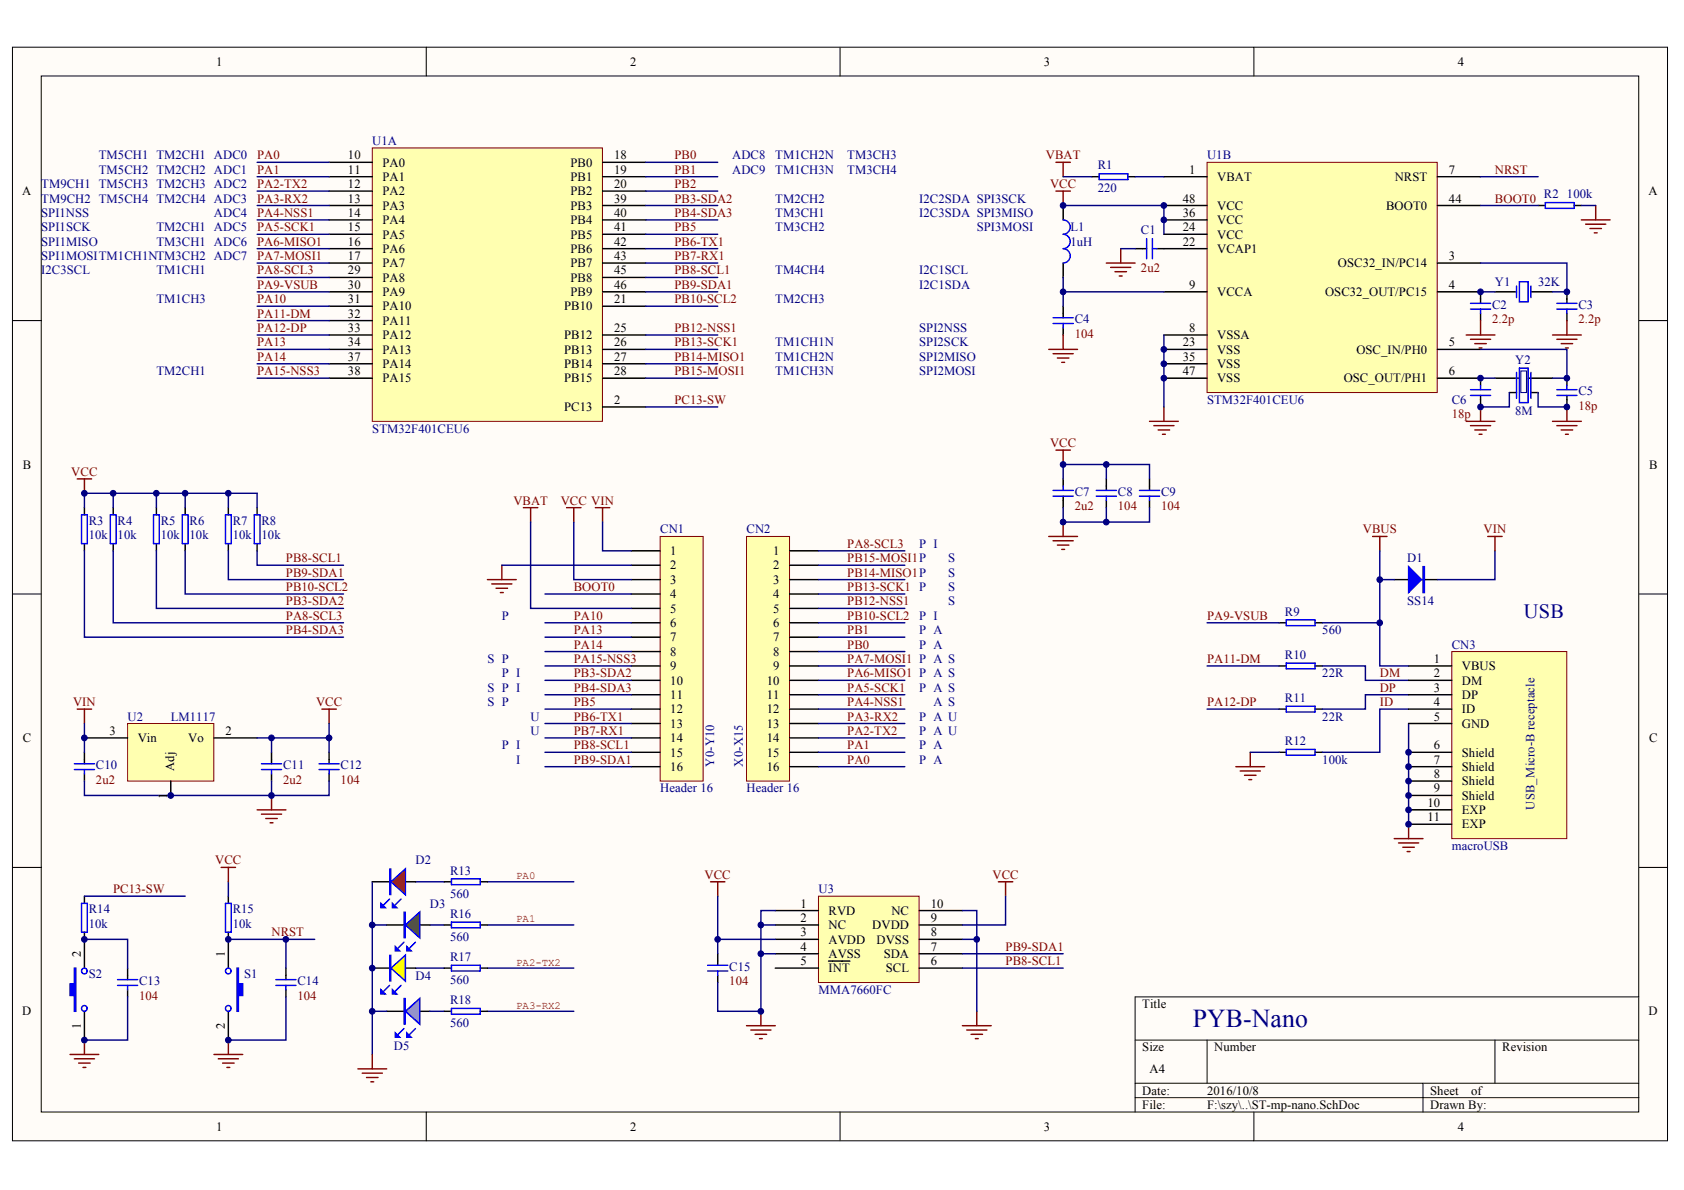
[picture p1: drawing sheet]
<svg xmlns="http://www.w3.org/2000/svg" width="297mm" height="210mm" viewBox="0 0 297 210" stroke-linecap="round" stroke-linejoin="round" font-family="sans-serif">
<g fill="#fffcf8" stroke="#000" stroke-width=".18">
<path d="M2.2 8.3h291.9v192.9h-291.9z"/>
<path d="M7.3 13.4h281.8v182.7h-281.8z"/>
</g>
<g fill="none" stroke="#000" stroke-width=".18">
<path d="M75.2 8.3v5.1M148.2 8.3v5.1M221.2 8.3v5.1M2.2 56.6h5.1M289.1 56.6h5.1M2.2 104.8h5.1M289.1 104.8h5.1M2.2 153h5.1M289.1 153h5.1M289.1 175.8h-88.9v20.3M75.2 196.1v5.1M148.2 196.1v5.1"/>
<path d="M200.2 183.5h88.9M200.2 191.1h88.9M200.2 193.6h88.9M212.9 183.5v7.6M221.2 196.1v5.1M251 191.1v5M263.7 183.5v7.6"/>
</g>
<path d="M65.7 26.1h40.6v48.2h-40.6z" fill="#ffffb0" stroke="#800000" stroke-width=".18"/>
<g fill="none" stroke="#000" stroke-width=".25">
<path d="M58.1 28.6h7.6M58.1 31.2h7.6M58.1 33.7h7.6M58.1 36.2h7.6M58.1 38.8h7.6M106.3 28.6h7.6M106.3 31.2h7.6M106.3 33.7h7.6M106.3 36.2h7.6M106.3 38.8h7.6M58.1 41.3h7.6M58.1 43.9h7.6"/>
<path d="M58.1 46.4h7.6M58.1 54h7.6M58.1 59.1h7.6M58.1 48.9h7.6M58.1 51.5h7.6M58.1 56.6h7.6M106.3 41.3h7.6M106.3 43.9h7.6M106.3 46.4h7.6M106.3 54h7.6M106.3 59.1h7.6M106.3 48.9h7.6"/>
<path d="M106.3 51.5h7.6M58.1 61.6h7.6M58.1 64.2h7.6M58.1 66.7h7.6M106.3 71.8h7.6M106.3 61.6h7.6M106.3 64.2h7.6M106.3 66.7h7.6"/>
</g>
<path d="M212.9 28.6h40.6v40.6h-40.6z" fill="#ffffb0" stroke="#800000" stroke-width=".18"/>
<g fill="none" stroke="#000" stroke-width=".25">
<path d="M205.3 36.2h7.6M205.3 38.8h7.6M205.3 31.2h7.6M253.5 36.2h7.7M253.5 31.2h7.7M205.3 41.3h7.6M205.3 59.1h7.6M205.3 51.5h7.6M205.3 43.9h7.6M253.5 51.5h7.7M253.5 46.4h7.7M205.3 66.7h7.6"/>
<path d="M205.3 64.2h7.6M205.3 61.6h7.6M253.5 66.7h7.7M253.5 61.6h7.7M225.6 109.9h1.3M225.6 117.5h1.3M232 109.9h1.2M232 117.5h1.2M245.9 102.2h2.6M251 102.2h2.5M225.6 125.1h1.3M232 125.1h1.2"/>
<path d="M68.2 178.4h3.8M73.3 178.4h2.5"/>
</g>
<path d="M242.1 94.6h2.6M243.4 94.6v2.6M262.4 94.6h2.6M263.7 94.6v2.6M245.9 147.9h5.1M246.7 148.7h3.5M247.4 149.4h2.1M248.2 150.2h.5M248.5 145.4v2.5" fill="none" stroke="#800000" stroke-width=".25"/>
<path d="M226.9 109.3h5.1v1.1h-5.1zM226.9 117h5.1v1h-5.1zM226.9 124.6h5.1v1h-5.1zM71.3 181.4l-1.1 1M73.3 181.4l-1 1" fill="none" stroke="#00f" stroke-width=".25"/>
<g fill="#00f" stroke="#00f" stroke-width=".25">
<path d="M248.5 100l2.2 2.2-2.2 2.3z"/>
<path d="M251 100h.3v4.5h-.3z" fill-rule="evenodd"/>
</g>
<g fill="none" stroke="#000080" stroke-width=".25">
<path d="M243.4 97.2v20.3h5.1M263.7 97.2v5h-10.2M212.9 109.9h12.7M212.9 117.5h12.7M233.2 117.5h7.6v2.5h7.7M233.2 109.9h10.2M243.4 102.2h2.5M212.9 125.1h12.7M248.5 122.5h-7.7v2.6h-7.6M65.7 155.5v7.7h2.5M73.3 155.5h5.1M86 155.5h15.2"/>
<path d="M73.3 170.8h5.1M75.8 163.2h2.6M86 163.2h15.2M86 170.8h15.2M86 178.4h15.2"/>
</g>
<path d="M71.5 178.4l2.5-2.3v4.6z" fill="#0ff" stroke="#00f" stroke-width=".25"/>
<path d="M71.3 176.1h.2v4.6h-.2z" fill-rule="evenodd" fill="#00f" stroke="#00f" stroke-width=".18"/>
<g fill="#00f" stroke="#00f" stroke-width=".25">
<path d="M69.7 182.2l.8 .8h-.8z"/>
<path d="M71.8 182.2l.7 .8h-.7z"/>
</g>
<path d="M68.2 163.2h3.8M73.3 163.2h2.5" fill="none" stroke="#000" stroke-width=".25"/>
<path d="M71.3 166.2l-1.1 1M73.3 166.2l-1 1" fill="none" stroke="#00f" stroke-width=".25"/>
<path d="M71.5 163.2l2.5-2.3v4.5z" fill="#0f0" stroke="#00f" stroke-width=".25"/>
<path d="M71.3 160.9h.2v4.5h-.2z" fill-rule="evenodd" fill="#00f" stroke="#00f" stroke-width=".18"/>
<g fill="#00f" stroke="#00f" stroke-width=".25">
<path d="M69.7 167l.8 .7h-.8z"/>
<path d="M71.8 167l.7 .7h-.7z"/>
</g>
<path d="M65.7 170.8h3.8M70.7 170.8h2.6" fill="none" stroke="#000" stroke-width=".25"/>
<path d="M68.7 173.8l-1 1M70.7 173.8l-1 1" fill="none" stroke="#00f" stroke-width=".25"/>
<path d="M69 170.8l2.5-2.3v4.6z" fill="#ff0" stroke="#00f" stroke-width=".25"/>
<path d="M68.7 168.5h.3v4.6h-.3z" fill-rule="evenodd" fill="#00f" stroke="#00f" stroke-width=".18"/>
<g fill="#00f" stroke="#00f" stroke-width=".25">
<path d="M67.2 174.6l.8 .7h-.8z"/>
<path d="M69.2 174.6l.8 .7h-.8z"/>
</g>
<path d="M65.7 155.5h3.8M70.7 155.5h2.6" fill="none" stroke="#000" stroke-width=".25"/>
<path d="M68.7 158.6l-1 1M70.7 158.6l-1 1" fill="none" stroke="#00f" stroke-width=".25"/>
<path d="M69 155.5l2.5-2.2v4.5z" fill="#f00" stroke="#00f" stroke-width=".25"/>
<path d="M68.7 153.3h.3v4.5h-.3z" fill-rule="evenodd" fill="#00f" stroke="#00f" stroke-width=".18"/>
<g fill="#00f" stroke="#00f" stroke-width=".25">
<path d="M67.2 159.3l.8 .8h-.8z"/>
<path d="M69.2 159.3l.8 .8h-.8z"/>
</g>
<g fill="none" stroke="#000080" stroke-width=".25">
<path d="M45.4 31.2h12.7M45.4 36.2h12.7M45.4 33.7h12.7M45.4 28.6h12.7M45.4 38.8h12.7M113.9 31.2h12.7M113.9 36.2h12.7M113.9 33.7h12.7M113.9 28.6h12.7M113.9 38.8h12.7M187.5 31.2h5.1M187.5 36.2h17.8v5.1"/>
<path d="M200.2 31.2h5.1M261.2 31.2h10.1M261.2 36.2h10.1M278.9 36.2h2.6M45.4 54h12.7M45.4 59.1h12.7M45.4 51.5h12.7M45.4 56.6h12.7M45.4 41.3h12.7M45.4 43.9h12.7M45.4 46.4h12.7M45.4 48.9h12.7"/>
<path d="M113.9 54h12.7M113.9 59.1h12.7M113.9 51.5h12.7M113.9 41.3h12.7M113.9 43.9h12.7M113.9 46.4h12.7M113.9 48.9h12.7M187.5 51.5h17.8M187.5 48.9v5.1M205.3 59.1v12.7M261.2 46.4h15.2v5.1h-2.6M261.2 51.5h2.5"/>
<path d="M45.4 66.7h12.7M45.4 61.6h12.7M45.4 64.2h12.7M113.9 66.7h12.7M113.9 61.6h12.7M113.9 64.2h12.7M113.9 71.8h12.7M261.2 61.6h15.2v5.1h-2.6M261.2 66.7h2.5M266.2 69.2v2.6h-5M271.3 69.2v2.6h5.1M14.9 97.2v15.2h45.7"/>
<path d="M14.9 89.5v-2.5h30.5v2.5M20 97.2v12.7h40.6M20 87v2.5M27.6 97.2v10.1h33M27.6 87v2.5M32.7 97.2v7.6h27.9M32.7 87v2.5M40.3 97.2v5h20.3M40.3 87v2.5M45.4 97.2v2.5h15.2M14.9 127.6v5.1M220.5 132.7h5.1"/>
<path d="M248.5 125.1h-5.1v7.6h-10.2M248.5 127.6v17.8M14.9 158.1h17.8M40.3 155.5v2.6M14.9 165.7h7.6v5.1M22.5 175.8v7.7h-7.6M40.3 165.7h15.2M50.4 175.8v7.7h-10.1M50.4 165.7v5.1M65.7 163.2v15.2M68.2 178.4h-2.5v7.6M75.8 178.4h2.6"/>
</g>
<g fill="none" stroke="#800000" stroke-width=".25">
<path d="M186.3 28.6h2.5M186.3 33.7h2.5M187.5 28.6v2.6M187.5 33.7v2.5M278.9 38.8h5.1M279.7 39.5h3.5M281.5 36.2v2.6M187.5 59.1v2.5M258.6 59.1h5.1M259.4 59.9h3.5M261.2 56.6v2.5M273.8 59.1h5.1"/>
<path d="M274.6 59.9h3.6M276.4 56.6v2.5M280.4 40.3h2.1M281.2 41.1h.5M185 61.6h5.1M185.8 62.4h3.5M186.5 63.2h2M187.3 63.9h.5M202.8 74.3h5M203.5 75.1h3.6M204.3 75.8h2M205 76.6h.6"/>
<path d="M205.3 71.8v2.5M258.6 74.3h5.1M259.4 75.1h3.5M260.1 75.8h2.1M260.1 60.6h2.1M260.9 76.6h.5M260.9 61.4h.5M261.2 71.8v2.5M273.8 74.3h5.1M274.6 75.1h3.6M275.4 75.8h2M275.4 60.6h2"/>
<path d="M276.1 76.6h.5M276.1 61.4h.5M276.4 71.8v2.5M13.6 84.5h2.6M14.9 84.5v2.5M88.5 99.7v2.5M92.3 89.5h2.6M93.6 89.5v2.6M105 89.5h2.6M106.3 89.5v2.6M86 102.2h5.1M86.7 103h3.6"/>
<path d="M87.5 103.8h2M88.3 104.5h.5M13.6 125.1h2.6M14.9 125.1v2.5M56.8 125.1h2.5M58.1 125.1v2.5M218 135.2h5.1M218.8 136h3.5M219.5 136.8h2M220.3 137.5h.5M220.5 132.7v2.5M39 153h2.5"/>
<path d="M40.3 153v2.5M45.4 142.8h5M46.1 143.6h3.6M46.9 144.4h2M47.6 145.1h.5M47.9 140.3v2.5M12.4 186h5M13.1 186.8h3.6M13.9 187.5h2M14.6 188.3h.5M14.9 183.5v2.5M37.7 186h5.1"/>
<path d="M38.5 186.8h3.6M39.3 187.5h2M40 188.3h.5M40.3 183.5v2.5M63.1 188.5h5.1M63.9 189.3h3.5M64.7 190.1h2M65.4 190.8h.5M65.7 186v2.5"/>
</g>
<g fill="none" stroke="#000" stroke-width=".25">
<path d="M187.5 36.2v2.6M192.6 31.2h1.3M199 31.2h1.2M271.3 36.2h1.3M277.7 36.2h1.2M187.5 46.4v2.5M187.5 54v2M187.5 57.8v1.3M261.2 51.5v2M261.2 55.3v1.3M263.7 51.5h3.8M270 51.5h3.8"/>
<path d="M276.4 51.5v2M276.4 55.3v1.3M261.2 66.7v1.3M261.2 69.8v2M263.7 66.7h4.3M266.2 69.2h1.3M269.5 66.7h4.3M270 69.2h1.3M276.4 66.7v1.3M276.4 69.8v2M14.9 89.5v1.3M14.9 95.9v1.3"/>
<path d="M20 89.5v1.3M20 95.9v1.3M27.6 89.5v1.3M27.6 95.9v1.3M32.7 89.5v1.3M32.7 95.9v1.3M40.3 89.5v1.3M40.3 95.9v1.3M45.4 89.5v1.3M45.4 95.9v1.3M14.9 132.7v2M14.9 136.5v1.3"/>
<path d="M47.9 132.7v2M47.9 136.5v1.3M225.6 132.7h1.3M232 132.7h1.2M14.9 158.1v1.2M40.3 158.1v1.2M78.4 155.5h1.2M84.7 155.5h1.3M14.9 164.4v1.3M22.5 170.8v2M22.5 174.6v1.2M40.3 164.4v1.3"/>
<path d="M50.4 170.8v2M50.4 174.6v1.2M78.4 163.2h1.2M78.4 170.8h1.2M78.4 178.4h1.2M84.7 163.2h1.3M84.7 170.8h1.3M84.7 178.4h1.3"/>
</g>
<g fill="none" stroke="#00f" stroke-width=".25">
<path d="M187.5 38.8a1.27 1.27 0 0 1 1.3 1.3 1.27 1.27 0 0 1-1.3 1.2 1.27 1.27 0 0 1 1.3 1.3 1.27 1.27 0 0 1-1.3 1.3 1.27 1.27 0 0 1 1.3 1.2 1.27 1.27 0 0 1-1.3 1.3M193.9 30.7h5.1v1h-5.1zM272.6 35.7h5.1v1.1h-5.1zM185.8 56h3.5M185.8 57.1h3.5M187.5 57.1v.7M259.4 53.5h3.5M259.4 54.5h3.5M261.2 54.5v.8M267.5 50.5v2M268 49.7h1.5v3.6h-1.5zM270 50.5v2"/>
<path d="M274.6 53.5h3.6M274.6 54.5h3.6M276.4 54.5v.8M259.4 69.8h3.5M259.4 68.7h3.5M261.2 68v.7M267.5 65.7v4.6M268 64.9h1.5v6.1h-1.5zM270 65.7v4.6M274.6 69.8h3.6M274.6 68.7h3.6M276.4 68v.7"/>
<path d="M14.4 90.8h1v5.1h-1zM19.5 90.8h1v5.1h-1zM27.1 90.8h1v5.1h-1zM32.2 90.8h1v5.1h-1zM39.8 90.8h1v5.1h-1zM44.8 90.8h1.1v5.1h-1.1zM13.1 134.7h3.6M13.1 135.7h3.6M14.9 135.7v.8M46.1 134.7h3.6M46.1 135.7h3.6M47.9 135.7v.8"/>
<path d="M226.9 132.2h5.1v1h-5.1zM14.4 159.3h1v5.1h-1zM39.8 159.3h1v5.1h-1zM79.6 155h5.1v1h-5.1zM20.7 172.8h3.6M20.7 173.8h3.6M22.5 173.8v.8M48.7 172.8h3.5M48.7 173.8h3.5M50.4 173.8v.8M79.6 162.6h5.1v1.1h-5.1zM79.6 170.3h5.1v1h-5.1z"/>
<path d="M79.6 177.9h5.1v1h-5.1z"/>
</g>
<path d="M268.3 65.4h1v3.8h-1z" fill="none" stroke="#000080" stroke-width=".18"/>
<path d="M116.4 94.6h7.6v43.2h-7.6z" fill="#ffffb0" stroke="#800000" stroke-width=".18"/>
<g fill="none" stroke="#000" stroke-width=".25">
<path d="M111.4 97.2h5M111.4 99.7h5M111.4 102.2h5M111.4 104.8h5M111.4 107.3h5M111.4 109.9h5M111.4 112.4h5M111.4 114.9h5M111.4 117.5h5M111.4 120h5M111.4 122.5h5M111.4 125.1h5"/>
<path d="M111.4 127.6h5M111.4 130.2h5M111.4 132.7h5M111.4 135.2h5"/>
</g>
<path d="M131.7 94.6h7.6v43.2h-7.6z" fill="#ffffb0" stroke="#800000" stroke-width=".18"/>
<g fill="none" stroke="#000" stroke-width=".25">
<path d="M200.2 43.9h2.1M204 43.9h1.3M139.3 97.2h5.1M139.3 99.7h5.1M187.5 84.5v1.2M187.5 87.5v2M195.1 84.5v2M195.1 88.3v1.2M202.8 84.5v2M202.8 88.3v1.2M139.3 102.2h5.1M139.3 104.8h5.1"/>
<path d="M139.3 107.3h5.1M139.3 109.9h5.1M139.3 112.4h5.1M139.3 114.9h5.1M139.3 117.5h5.1M58.1 132.7v2M58.1 136.5v1.3M139.3 120h5.1M139.3 122.5h5.1M139.3 125.1h5.1M139.3 127.6h5.1M139.3 130.2h5.1"/>
<path d="M139.3 132.7h5.1M139.3 135.2h5.1M14.9 165.7v5.1M14.9 178.4v5.1M40.3 165.7v5.1M40.3 178.4v5.1"/>
</g>
<g fill="none" stroke="#800000" stroke-width=".25">
<path d="M195.1 46.4h5.1M195.9 47.2h3.6M196.7 47.9h2M197.4 48.7h.5M197.7 43.9v2.5M186.3 79.4h2.5M187.5 79.4v2.5M99.9 89.5h2.6M101.2 89.5v2.6M185 94.6h5.1M185.8 95.4h3.5M186.5 96.1h2"/>
<path d="M187.3 96.9h.5M187.5 92.1v2.5"/>
</g>
<g fill="none" stroke="#000080" stroke-width=".25">
<path d="M197.7 43.9h2.5M88.5 99.7h22.9M93.6 92.1v15.2h17.8M101.2 92.1v10.1h10.2M106.3 92.1v5.1h5.1M144.4 99.7h15.2M144.4 97.2h15.2M187.5 84.5v-2.6h15.3v2.6M187.5 89.5v2.6h15.3v-2.6M195.1 81.9v2.6M195.1 89.5v2.6M96.1 109.9h15.3"/>
<path d="M96.1 112.4h15.3M96.1 114.9h15.3M96.1 117.5h15.3M144.4 102.2h15.2M144.4 104.8h15.2M144.4 107.3h15.2M144.4 109.9h15.2M144.4 112.4h15.2M144.4 114.9h15.2M144.4 117.5h15.2M14.9 137.8v2.5h43.2v-2.5M96.1 120h15.3"/>
<path d="M96.1 122.5h15.3M96.1 125.1h15.3M96.1 127.6h15.3M96.1 130.2h15.3M96.1 132.7h15.3M96.1 135.2h15.3M144.4 120h15.2M144.4 122.5h15.2M144.4 125.1h15.2M144.4 127.6h15.2M144.4 130.2h15.2M144.4 132.7h15.2"/>
<path d="M144.4 135.2h15.2"/>
</g>
<g fill="none" stroke="#00f" stroke-width=".25">
<path d="M202.3 42.1v3.5M203.3 43.9h.7M203.3 42.1v3.5M185.8 87.5h3.5M185.8 86.5h3.5M187.5 85.7v.8M193.4 87.5h3.5M193.4 86.5h3.5M195.1 87.5v.8M201 87.5h3.5M201 86.5h3.5M202.8 87.5v.8"/>
<path d="M56.3 134.7h3.5M56.3 135.7h3.5M58.1 135.7v.8"/>
<circle cx="14.9" cy="171.3" r=".5"/>
<circle cx="14.9" cy="177.9" r=".5"/>
<circle cx="40.3" cy="171.3" r=".5"/>
<circle cx="40.3" cy="177.9" r=".5"/>
</g>
<g fill="#00f" stroke="#00f" stroke-width=".25">
<path d="M41.8 170.8h.3v2.8h.7v2h-.7v2.8h-.3z" fill-rule="evenodd"/>
<path d="M13.1 170.8h.3v7.6h-.3v-2.8h-.7v-2h.7z" fill-rule="evenodd"/>
</g>
<path d="M256.1 114.9h20.3v33h-20.3z" fill="#ffffb0" stroke="#800000" stroke-width=".18"/>
<path d="M248.5 117.5h7.6M248.5 120h7.6M248.5 122.5h7.6M248.5 125.1h7.6M248.5 127.6h7.6M248.5 132.7h7.6M248.5 135.2h7.6M248.5 137.8h7.6M248.5 140.3h7.6M248.5 142.8h7.6M248.5 145.4h7.6" fill="none" stroke="#000" stroke-width=".25"/>
<path d="M47.9 137.8v2.5" fill="none" stroke="#000080" stroke-width=".25"/>
<path d="M22.5 127.6h15.2v10.2h-15.2z" fill="#ffffb0" stroke="#800000" stroke-width=".18"/>
<path d="M14.9 130.2h7.6M30.1 137.8v2.5M37.7 130.2h7.7" fill="none" stroke="#000" stroke-width=".25"/>
<path d="M96.1 104.8h15.3M45.4 130.2h12.7M47.9 130.2v2.5M58.1 127.6v5.1" fill="none" stroke="#000080" stroke-width=".25"/>
<path d="M144.4 158.1h17.7v15.2h-17.7z" fill="#ffffb0" stroke="#800000" stroke-width=".18"/>
<g fill="none" stroke="#000" stroke-width=".25">
<path d="M126.6 168.2v2.1M126.6 172v1.3M136.8 160.6h7.6M136.8 163.2h7.6M136.8 165.7h7.6M136.8 168.2h7.6M136.8 170.8h7.6M146.1 169.5h3.8M162.1 160.6h7.7M162.1 163.2h7.7M162.1 165.7h7.7M162.1 168.2h7.7"/>
<path d="M162.1 170.8h7.7"/>
</g>
<g fill="none" stroke="#800000" stroke-width=".25">
<path d="M125.3 155.5h2.6M126.6 155.5v2.6M176.1 155.5h2.5M177.4 155.5v2.6M134.2 178.4v2.5M172.3 178.4v2.5M131.7 180.9h5.1M132.4 181.7h3.6M133.2 182.4h2M134 183.2h.5M169.8 180.9h5M170.5 181.7h3.6"/>
<path d="M171.3 182.4h2M172 183.2h.5"/>
</g>
<path d="M126.6 158.1v7.6h10.2M177.4 158.1v5.1h-7.6M126.6 165.7v2.5M134.2 163.2h2.6M134.2 168.2h2.6M136.8 160.6h-2.6v17.8h-7.6v-5.1M169.8 160.6h2.5v17.8M169.8 168.2h17.7M169.8 165.7h2.5M169.8 170.8h17.7" fill="none" stroke="#000080" stroke-width=".25"/>
<path d="M124.8 170.3h3.6M124.8 171.3h3.6M126.6 171.3v.7" fill="none" stroke="#00f" stroke-width=".25"/>
<g fill="#000080" stroke="#000080" stroke-width=".18">
<circle cx="14.9" cy="183.5" r=".5"/>
<circle cx="14.9" cy="165.7" r=".5"/>
<circle cx="14.9" cy="130.2" r=".5"/>
<circle cx="14.9" cy="87" r=".5"/>
<circle cx="19.9" cy="87" r=".5"/>
<circle cx="27.6" cy="87" r=".5"/>
<circle cx="30.1" cy="140.3" r=".5"/>
<circle cx="32.6" cy="87" r=".5"/>
<circle cx="40.3" cy="183.5" r=".5"/>
<circle cx="40.3" cy="165.7" r=".5"/>
<circle cx="40.3" cy="87" r=".5"/>
<circle cx="47.9" cy="140.3" r=".5"/>
<circle cx="47.9" cy="130.2" r=".5"/>
<circle cx="50.4" cy="165.7" r=".5"/>
<circle cx="58" cy="130.2" r=".5"/>
<circle cx="65.6" cy="178.4" r=".5"/>
<circle cx="65.6" cy="170.8" r=".5"/>
<circle cx="65.6" cy="163.2" r=".5"/>
<circle cx="126.6" cy="165.7" r=".5"/>
<circle cx="134.2" cy="178.4" r=".5"/>
<circle cx="134.2" cy="168.2" r=".5"/>
<circle cx="134.2" cy="163.2" r=".5"/>
<circle cx="172.3" cy="165.7" r=".5"/>
<circle cx="187.5" cy="92.1" r=".5"/>
<circle cx="187.5" cy="81.9" r=".5"/>
<circle cx="187.5" cy="51.5" r=".5"/>
<circle cx="187.5" cy="36.2" r=".5"/>
<circle cx="195.1" cy="92.1" r=".5"/>
<circle cx="195.1" cy="81.9" r=".5"/>
<circle cx="205.3" cy="66.7" r=".5"/>
<circle cx="205.3" cy="64.2" r=".5"/>
<circle cx="205.3" cy="61.6" r=".5"/>
<circle cx="205.3" cy="38.8" r=".5"/>
<circle cx="205.3" cy="36.2" r=".5"/>
<circle cx="243.4" cy="109.9" r=".5"/>
<circle cx="243.4" cy="102.2" r=".5"/>
<circle cx="248.4" cy="145.4" r=".5"/>
<circle cx="248.4" cy="142.8" r=".5"/>
<circle cx="248.4" cy="140.3" r=".5"/>
<circle cx="248.4" cy="137.8" r=".5"/>
<circle cx="248.4" cy="135.2" r=".5"/>
<circle cx="248.4" cy="132.7" r=".5"/>
<circle cx="261.1" cy="71.8" r=".5"/>
<circle cx="261.1" cy="66.7" r=".5"/>
<circle cx="261.1" cy="51.5" r=".5"/>
<circle cx="276.4" cy="71.8" r=".5"/>
<circle cx="276.4" cy="66.7" r=".5"/>
<circle cx="276.4" cy="51.5" r=".5"/>
</g>
<text font-size="4.5" fill="#000080" x="210.4" y="181.2">PYB-Nano</text>
<text font-size="3.6" fill="#000080" x="268.8" y="109">USB</text>
<g font-size="2.2">
<text x="38.1" y="11.6">1</text>
<text x="111.1" y="11.6">2</text>
<text x="184.1" y="11.6">3</text>
<text x="257.1" y="11.6">4</text>
<text x="61.4" y="28.1">10</text>
<text x="67.4" y="29.4">PA0</text>
<text x="100.6" y="29.4">PB0</text>
<text x="108.3" y="28.1">18</text>
<text x="3.9" y="34.4">A</text>
<text x="61.4" y="30.6">11</text>
<text x="61.4" y="33.2">12</text>
<text x="61.4" y="35.7">13</text>
<text x="67.4" y="31.9">PA1</text>
<text x="67.4" y="34.5">PA2</text>
<text x="100.6" y="31.9">PB1</text>
<text x="100.6" y="34.5">PB2</text>
<text x="108.3" y="30.6">19</text>
<text x="108.3" y="33.2">20</text>
<text x="108.3" y="35.7">39</text>
<text x="208.6" y="35.7">48</text>
<text x="209.7" y="30.6">1</text>
<text x="214.7" y="31.9">VBAT</text>
<text x="246" y="31.9">NRST</text>
<text x="255.6" y="35.7">44</text>
<text x="255.6" y="30.6">7</text>
<text x="290.8" y="34.4">A</text>
<text x="61.4" y="38.3">14</text>
<text x="61.4" y="40.8">15</text>
<text x="67.4" y="37">PA3</text>
<text x="67.4" y="39.5">PA4</text>
<text x="100.6" y="37">PB3</text>
<text x="100.6" y="39.5">PB4</text>
<text x="108.3" y="38.3">40</text>
<text x="108.3" y="40.8">41</text>
<text x="208.6" y="38.3">36</text>
<text x="208.6" y="40.8">24</text>
<text x="214.7" y="37">VCC</text>
<text x="214.7" y="39.5">VCC</text>
<text x="244.5" y="37">BOOT0</text>
<text x="61.4" y="43.3">16</text>
<text x="61.4" y="45.9">17</text>
<text x="67.4" y="42.1">PA5</text>
<text x="67.4" y="44.6">PA6</text>
<text x="67.4" y="47.1">PA7</text>
<text x="100.6" y="42.1">PB5</text>
<text x="100.6" y="44.6">PB6</text>
<text x="100.6" y="47.1">PB7</text>
<text x="108.3" y="43.3">42</text>
<text x="108.3" y="45.9">43</text>
<text x="208.6" y="43.3">22</text>
<text x="214.7" y="42.1">VCC</text>
<text x="214.7" y="44.6">VCAP1</text>
<text x="236" y="47.1">OSC32_IN/PC14</text>
<text x="255.6" y="45.9">3</text>
<text x="61.4" y="48.4">29</text>
<text x="61.4" y="51">30</text>
<text x="61.4" y="53.5">31</text>
<text x="67.4" y="49.7">PA8</text>
<text x="67.4" y="52.2">PA9</text>
<text x="100.6" y="49.7">PB8</text>
<text x="100.6" y="52.2">PB9</text>
<text x="108.3" y="53.5">21</text>
<text x="108.3" y="48.4">45</text>
<text x="108.3" y="51">46</text>
<text x="209.7" y="51">9</text>
<text x="214.7" y="52.2">VCCA</text>
<text x="233.7" y="52.2">OSC32_OUT/PC15</text>
<text x="255.6" y="51">4</text>
<text x="61.4" y="56">32</text>
<text x="61.4" y="58.6">33</text>
<text x="67.4" y="54.8">PA10</text>
<text x="67.4" y="57.3">PA11</text>
<text x="67.4" y="59.8">PA12</text>
<text x="99.5" y="54.8">PB10</text>
<text x="99.5" y="59.8">PB12</text>
<text x="108.3" y="58.6">25</text>
<text x="209.7" y="58.6">8</text>
<text x="214.7" y="59.8">VSSA</text>
<text x="61.4" y="61.1">34</text>
<text x="61.4" y="63.6">37</text>
<text x="67.4" y="62.4">PA13</text>
<text x="67.4" y="64.9">PA14</text>
<text x="99.5" y="62.4">PB13</text>
<text x="99.5" y="64.9">PB14</text>
<text x="108.3" y="61.1">26</text>
<text x="108.3" y="63.6">27</text>
<text x="208.6" y="63.6">35</text>
<text x="208.6" y="61.1">23</text>
<text x="214.7" y="64.9">VSS</text>
<text x="214.7" y="62.4">VSS</text>
<text x="239.2" y="62.4">OSC_IN/PH0</text>
<text x="255.6" y="61.1">5</text>
<text x="61.4" y="66.2">38</text>
<text x="67.4" y="67.5">PA15</text>
<text x="99.5" y="67.5">PB15</text>
<text x="108.3" y="71.3">2</text>
<text x="108.3" y="66.2">28</text>
<text x="208.6" y="66.2">47</text>
<text x="214.7" y="67.5">VSS</text>
<text x="237" y="67.5">OSC_OUT/PH1</text>
<text x="255.6" y="66.2">6</text>
<text x="99.5" y="72.5">PC13</text>
<text x="4" y="82.7">B</text>
<text x="290.9" y="82.7">B</text>
<text x="118.2" y="97.9">1</text>
<text x="118.2" y="100.4">2</text>
<text x="136.4" y="97.9">1</text>
<text x="136.4" y="100.4">2</text>
<text x="118.2" y="103">3</text>
<text x="118.2" y="105.5">4</text>
<text x="136.4" y="103">3</text>
<text x="136.4" y="105.5">4</text>
<text x="118.2" y="108.1">5</text>
<text x="118.2" y="110.6">6</text>
<text x="118.2" y="113.1">7</text>
<text x="136.4" y="108.1">5</text>
<text x="136.4" y="110.6">6</text>
<text x="136.4" y="113.1">7</text>
<text x="118.2" y="115.7">8</text>
<text x="118.2" y="118.2">9</text>
<text x="136.4" y="115.7">8</text>
<text x="136.4" y="118.2">9</text>
<text x="252.9" y="116.9">1</text>
<text x="252.9" y="119.5">2</text>
<text x="257.9" y="118.2">VBUS</text>
<text x="118.2" y="120.8">10</text>
<text x="118.2" y="123.3">11</text>
<text x="118.2" y="125.8">12</text>
<text x="135.3" y="120.8">10</text>
<text x="135.3" y="123.3">11</text>
<text x="135.3" y="125.8">12</text>
<text x="252.9" y="122">3</text>
<text x="252.9" y="124.6">4</text>
<text x="257.9" y="120.8">DM</text>
<text x="257.9" y="123.3">DP</text>
<text x="257.9" y="125.8">ID</text>
<text x="4" y="130.9">C</text>
<text x="19.3" y="129.6">3</text>
<text x="24.3" y="130.9">Vin</text>
<text x="33.2" y="130.9">Vo</text>
<text x="39.8" y="129.6">2</text>
<text x="118.2" y="128.4">13</text>
<text x="118.2" y="130.9">14</text>
<text x="135.3" y="128.4">13</text>
<text x="135.3" y="130.9">14</text>
<text x="252.9" y="127.1">5</text>
<text x="257.9" y="128.4">GND</text>
<text x="290.9" y="130.9">C</text>
<text x="30.7" y="136" transform="rotate(-90 30.7 136)">Adj</text>
<text x="118.2" y="133.4">15</text>
<text x="118.2" y="136">16</text>
<text x="135.3" y="133.4">15</text>
<text x="135.3" y="136">16</text>
<text x="252.9" y="132.2">6</text>
<text x="252.9" y="134.7">7</text>
<text x="252.9" y="137.2">8</text>
<text x="257.9" y="133.4">Shield</text>
<text x="257.9" y="136">Shield</text>
<text x="29.5" y="140.9" transform="rotate(-90 29.5 140.9)">1</text>
<text x="251.8" y="142.3">10</text>
<text x="252.9" y="139.8">9</text>
<text x="257.9" y="138.5">Shield</text>
<text x="257.9" y="141.1">Shield</text>
<text x="257.9" y="143.6">EXP</text>
<text x="251.8" y="144.9">11</text>
<text x="257.9" y="146.1">EXP</text>
<text x="141.2" y="160.1">1</text>
<text x="146.1" y="161.4">RVD</text>
<text x="157.2" y="161.4">NC</text>
<text x="164.2" y="160.1">10</text>
<text x="141.2" y="162.6">2</text>
<text x="141.2" y="165.2">3</text>
<text x="141.2" y="167.7">4</text>
<text x="146.1" y="163.9">NC</text>
<text x="146.1" y="166.4">AVDD</text>
<text x="153.9" y="163.9">DVDD</text>
<text x="154.6" y="166.4">DVSS</text>
<text x="164.2" y="167.7">7</text>
<text x="164.2" y="165.2">8</text>
<text x="164.2" y="162.6">9</text>
<text x="14.2" y="168.7" transform="rotate(-90 14.2 168.7)">2</text>
<text x="39.6" y="168.7" transform="rotate(-90 39.6 168.7)">1</text>
<text x="141.2" y="170.2">5</text>
<text x="146.1" y="169">AVSS</text>
<text x="146.1" y="171.5">INT</text>
<text x="155.9" y="169">SDA</text>
<text x="156.3" y="171.5">SCL</text>
<text x="164.2" y="170.2">6</text>
<text x="3.9" y="179.1">D</text>
<text x="201.5" y="177.8">Title</text>
<text x="290.8" y="179.1">D</text>
<text x="14.2" y="181.6" transform="rotate(-90 14.2 181.6)">1</text>
<text x="39.6" y="181.6" transform="rotate(-90 39.6 181.6)">2</text>
<text x="201.5" y="185.4">Size</text>
<text x="214.2" y="185.4">Number</text>
<text x="265" y="185.4">Revision</text>
<text x="202.8" y="189.3">A4</text>
<text x="201.5" y="193.1">Date:</text>
<text x="201.5" y="195.6">File:</text>
<text x="212.9" y="193.1">2016/10/8</text>
<text x="212.9" y="195.6">F:\szy\..\ST-mp-nano.SchDoc</text>
<text x="252.3" y="193.1">Sheet</text>
<text x="252.3" y="195.6">Drawn By:</text>
<text x="259.5" y="193.1">of</text>
<text x="38.1" y="199.4">1</text>
<text x="111.1" y="199.4">2</text>
<text x="184.1" y="199.4">3</text>
<text x="257.1" y="199.4">4</text>
</g>
<g font-size="2.2" fill="#000080">
<text x="17.4" y="28.1">TM5CH1 TM2CH1 ADC0</text>
<text x="65.7" y="25.6">U1A</text>
<text x="129.1" y="28.1">ADC8</text>
<text x="136.8" y="28.1">TM1CH2N</text>
<text x="149.4" y="28.1">TM3CH3</text>
<text x="193.6" y="29.9">R1</text>
<text x="212.9" y="28.1">U1B</text>
<text x="7.3" y="33.2">TM9CH1 TM5CH3 TM2CH3 ADC2</text>
<text x="7.3" y="35.7">TM9CH2 TM5CH4 TM2CH4 ADC3</text>
<text x="17.4" y="30.6">TM5CH2 TM2CH2 ADC1</text>
<text x="129.1" y="30.6">ADC9</text>
<text x="136.8" y="30.6">TM1CH3N</text>
<text x="136.8" y="35.7">TM2CH2</text>
<text x="149.4" y="30.6">TM3CH4</text>
<text x="162.1" y="35.7">I2C2SDA SPI3SCK</text>
<text x="193.6" y="33.9">220</text>
<text x="272.3" y="35">R2</text>
<text x="276.4" y="35">100k</text>
<text x="7.3" y="38.3">SPI1NSS</text>
<text x="7.3" y="40.8">SPI1SCK</text>
<text x="27.6" y="40.8">TM2CH1 ADC5</text>
<text x="37.7" y="38.3">ADC4</text>
<text x="136.8" y="38.3">TM3CH1</text>
<text x="136.8" y="40.8">TM3CH2</text>
<text x="162.1" y="38.3">I2C3SDA SPI3MISO</text>
<text x="172.3" y="40.8">SPI3MOSI</text>
<text x="188.8" y="40.8">L1</text>
<text x="201.2" y="41.3">C1</text>
<text x="7.3" y="43.3">SPI1MISO</text>
<text x="7.3" y="45.9">SPI1MOSITM1CH1NTM3CH2 ADC7</text>
<text x="27.6" y="43.3">TM3CH1 ADC6</text>
<text x="188.8" y="43.3">1uH</text>
<text x="7.3" y="48.4">I2C3SCL</text>
<text x="27.6" y="48.4">TM1CH1</text>
<text x="27.6" y="53.5">TM1CH3</text>
<text x="136.8" y="48.4">TM4CH4</text>
<text x="136.8" y="53.5">TM2CH3</text>
<text x="162.1" y="48.4">I2C1SCL</text>
<text x="162.1" y="51">I2C1SDA</text>
<text x="263.7" y="50.4">Y1</text>
<text x="271.3" y="50.4">32K</text>
<text x="162.1" y="58.6">SPI2NSS</text>
<text x="189.6" y="57">C4</text>
<text x="263.2" y="54.5">C2</text>
<text x="278.4" y="54.5">C3</text>
<text x="136.8" y="63.6">TM1CH2N</text>
<text x="136.8" y="61.1">TM1CH1N</text>
<text x="162.1" y="61.1">SPI2SCK</text>
<text x="162.1" y="63.6">SPI2MISO</text>
<text x="267.2" y="64.2">Y2</text>
<text x="27.6" y="66.2">TM2CH1</text>
<text x="136.8" y="66.2">TM1CH3N</text>
<text x="162.1" y="66.2">SPI2MOSI</text>
<text x="212.9" y="71.3">STM32F401CEU6</text>
<text x="256.1" y="71.3">C6</text>
<text x="278.4" y="69.7">C5</text>
<text x="65.7" y="76.3">STM32F401CEU6</text>
<text x="267.2" y="73.3">8M</text>
<text x="189.6" y="87.5">C7</text>
<text x="197.2" y="87.5">C8</text>
<text x="204.8" y="87.5">C9</text>
<text x="15.7" y="92.6">R3</text>
<text x="15.7" y="95.1">10k</text>
<text x="20.7" y="92.6">R4</text>
<text x="20.7" y="95.1">10k</text>
<text x="28.3" y="92.6">R5</text>
<text x="28.3" y="95.1">10k</text>
<text x="33.4" y="92.6">R6</text>
<text x="33.4" y="95.1">10k</text>
<text x="41" y="92.6">R7</text>
<text x="41" y="95.1">10k</text>
<text x="46.1" y="92.6">R8</text>
<text x="46.1" y="95.1">10k</text>
<text x="116.4" y="94.1">CN1</text>
<text x="131.7" y="94.1">CN2</text>
<text x="162.1" y="96.6">P I</text>
<text x="167.2" y="99.2">S</text>
<text x="167.2" y="101.7">S</text>
<text x="248.2" y="99.2">D1</text>
<text x="167.2" y="106.8">S</text>
<text x="167.2" y="104.3">S</text>
<text x="248.2" y="106.8">SS14</text>
<text x="88.5" y="109.3">P</text>
<text x="162.1" y="111.9">P A</text>
<text x="162.1" y="109.3">P I</text>
<text x="226.6" y="108.6">R9</text>
<text x="233.2" y="111.9">560</text>
<text x="86" y="116.9">S P</text>
<text x="88.5" y="119.5">P I</text>
<text x="162.1" y="114.4">P A</text>
<text x="226.6" y="116.2">R10</text>
<text x="233.2" y="119.5">22R</text>
<text x="256.1" y="114.4">CN3</text>
<text x="86" y="124.6">S P</text>
<text x="86" y="122">S P I</text>
<text x="162.1" y="122">P A S</text>
<text x="164.7" y="124.6">A S</text>
<text x="226.6" y="123.8">R11</text>
<text x="22.5" y="127.1">U2</text>
<text x="30.1" y="127.1">LM1117</text>
<text x="93.6" y="127.1">U</text>
<text x="93.6" y="129.6">U</text>
<text x="162.1" y="129.6">P A U</text>
<text x="162.1" y="127.1">P A U</text>
<text x="226.6" y="131.4">R12</text>
<text x="233.2" y="127.1">22R</text>
<text x="16.9" y="135.7">C10</text>
<text x="49.9" y="135.7">C11</text>
<text x="60.1" y="135.7">C12</text>
<text x="88.5" y="132.2">P I</text>
<text x="91.1" y="134.7">I</text>
<text x="126" y="135.2" transform="rotate(-90 126 135.2)">Y0-Y10</text>
<text x="131" y="135.2" transform="rotate(-90 131 135.2)">X0-X15</text>
<text x="162.1" y="134.7">P A</text>
<text x="162.1" y="132.2">P A</text>
<text x="233.2" y="134.7">100k</text>
<text x="116.4" y="139.8">Header 16</text>
<text x="131.7" y="139.8">Header 16</text>
<text x="270.7" y="142.8" transform="rotate(-90 270.7 142.8)">USB_Micro-B receptacle</text>
<text x="256.1" y="149.9">macroUSB</text>
<text x="73.3" y="152.5">D2</text>
<text x="79.4" y="154.3">R13</text>
<text x="15.7" y="161.1">R14</text>
<text x="41" y="161.1">R15</text>
<text x="75.8" y="160.1">D3</text>
<text x="79.4" y="158.3">560</text>
<text x="79.4" y="161.9">R16</text>
<text x="144.4" y="157.6">U3</text>
<text x="15.7" y="163.6">10k</text>
<text x="41" y="163.6">10k</text>
<text x="79.4" y="165.9">560</text>
<text x="15.7" y="172.5">S2</text>
<text x="24.5" y="173.8">C13</text>
<text x="43.1" y="172.5">S1</text>
<text x="52.5" y="173.8">C14</text>
<text x="73.3" y="172.8">D4</text>
<text x="79.4" y="169.5">R17</text>
<text x="79.4" y="173.5">560</text>
<text x="128.6" y="171.3">C15</text>
<text x="79.4" y="177.1">R18</text>
<text x="144.4" y="175.3">MMA7660FC</text>
<text x="69.5" y="185.2">D5</text>
<text x="79.4" y="181.2">560</text>
</g>
<g font-size="2.2" fill="#800000">
<text x="45.4" y="28.1">PA0</text>
<text x="119" y="28.1">PB0</text>
<text x="184.5" y="28.1">VBAT</text>
<text x="45.4" y="33.2">PA2-TX2</text>
<text x="45.4" y="35.7">PA3-RX2</text>
<text x="45.4" y="30.6">PA1</text>
<text x="119" y="35.7">PB3-SDA2</text>
<text x="119" y="30.6">PB1</text>
<text x="119" y="33.2">PB2</text>
<text x="185.2" y="33.2">VCC</text>
<text x="263.7" y="30.6">NRST</text>
<text x="263.7" y="35.7">BOOT0</text>
<text x="45.4" y="38.3">PA4-NSS1</text>
<text x="45.4" y="40.8">PA5-SCK1</text>
<text x="119" y="38.3">PB4-SDA3</text>
<text x="119" y="40.8">PB5</text>
<text x="45.4" y="43.3">PA6-MISO1</text>
<text x="45.4" y="45.9">PA7-MOSI1</text>
<text x="119" y="43.3">PB6-TX1</text>
<text x="119" y="45.9">PB7-RX1</text>
<text x="201.2" y="47.9">2u2</text>
<text x="45.4" y="51">PA9-VSUB</text>
<text x="45.4" y="53.5">PA10</text>
<text x="45.4" y="48.4">PA8-SCL3</text>
<text x="119" y="48.4">PB8-SCL1</text>
<text x="119" y="51">PB9-SDA1</text>
<text x="119" y="53.5">PB10-SCL2</text>
<text x="45.4" y="56">PA11-DM</text>
<text x="45.4" y="58.6">PA12-DP</text>
<text x="119" y="58.6">PB12-NSS1</text>
<text x="189.6" y="59.6">104</text>
<text x="263.2" y="57">2.2p</text>
<text x="278.4" y="57">2.2p</text>
<text x="45.4" y="61.1">PA13</text>
<text x="45.4" y="63.6">PA14</text>
<text x="119" y="61.1">PB13-SCK1</text>
<text x="119" y="63.6">PB14-MISO1</text>
<text x="45.4" y="66.2">PA15-NSS3</text>
<text x="119" y="71.3">PC13-SW</text>
<text x="119" y="66.2">PB15-MOSI1</text>
<text x="256.1" y="73.8">18p</text>
<text x="278.4" y="72.3">18p</text>
<text x="12.6" y="83.9">VCC</text>
<text x="185.2" y="78.9">VCC</text>
<text x="90.5" y="89">VBAT</text>
<text x="98.9" y="89">VCC VIN</text>
<text x="189.6" y="90">2u2</text>
<text x="197.2" y="90">104</text>
<text x="204.8" y="90">104</text>
<text x="240.4" y="94.1">VBUS</text>
<text x="261.7" y="94.1">VIN</text>
<text x="50.4" y="99.2">PB8-SCL1</text>
<text x="50.4" y="101.7">PB9-SDA1</text>
<text x="149.4" y="96.6">PA8-SCL3</text>
<text x="149.4" y="101.7">PB14-MISO1P</text>
<text x="149.4" y="99.2">PB15-MOSI1P</text>
<text x="50.4" y="106.8">PB3-SDA2</text>
<text x="50.4" y="104.3">PB10-SCL2</text>
<text x="101.2" y="104.3">BOOT0</text>
<text x="149.4" y="106.8">PB12-NSS1</text>
<text x="149.4" y="104.3">PB13-SCK1 P</text>
<text x="50.4" y="111.9">PB4-SDA3</text>
<text x="50.4" y="109.3">PA8-SCL3</text>
<text x="101.2" y="111.9">PA13</text>
<text x="101.2" y="109.3">PA10</text>
<text x="149.4" y="109.3">PB10-SCL2</text>
<text x="149.4" y="111.9">PB1</text>
<text x="212.9" y="109.3">PA9-VSUB</text>
<text x="101.2" y="114.4">PA14</text>
<text x="101.2" y="116.9">PA15-NSS3</text>
<text x="101.2" y="119.5">PB3-SDA2</text>
<text x="149.4" y="119.5">PA6-MISO1 P A S</text>
<text x="149.4" y="116.9">PA7-MOSI1 P A S</text>
<text x="149.4" y="114.4">PB0</text>
<text x="212.9" y="116.9">PA11-DM</text>
<text x="243.4" y="119.5">DM</text>
<text x="12.9" y="124.6">VIN</text>
<text x="55.7" y="124.6">VCC</text>
<text x="101.2" y="122">PB4-SDA3</text>
<text x="101.2" y="124.6">PB5</text>
<text x="149.4" y="124.6">PA4-NSS1</text>
<text x="149.4" y="122">PA5-SCK1</text>
<text x="212.9" y="124.6">PA12-DP</text>
<text x="243.4" y="122">DP</text>
<text x="243.4" y="124.6">ID</text>
<text x="101.2" y="127.1">PB6-TX1</text>
<text x="101.2" y="129.6">PB7-RX1</text>
<text x="149.4" y="129.6">PA2-TX2</text>
<text x="149.4" y="127.1">PA3-RX2</text>
<text x="101.2" y="132.2">PB8-SCL1</text>
<text x="101.2" y="134.7">PB9-SDA1</text>
<text x="149.4" y="134.7">PA0</text>
<text x="149.4" y="132.2">PA1</text>
<text x="16.9" y="138.3">2u2</text>
<text x="49.9" y="138.3">2u2</text>
<text x="60.1" y="138.3">104</text>
<text x="38" y="152.5">VCC</text>
<text x="124.3" y="155">VCC</text>
<text x="175.1" y="155">VCC</text>
<text x="20" y="157.6">PC13-SW</text>
<text x="47.9" y="165.2">NRST</text>
<text x="177.4" y="167.7">PB9-SDA1</text>
<text x="128.6" y="173.8">104</text>
<text x="177.4" y="170.2">PB8-SCL1</text>
<text x="24.5" y="176.3">104</text>
<text x="52.5" y="176.3">104</text>
</g>
<g font-size="1.9" fill="#800000">
<text x="91.1" y="155.1">PA0</text>
<text x="91.1" y="162.7">PA1</text>
<text x="91.1" y="170.3">PA2-TX2</text>
<text x="91.1" y="177.9">PA3-RX2</text>
</g>
</svg>
